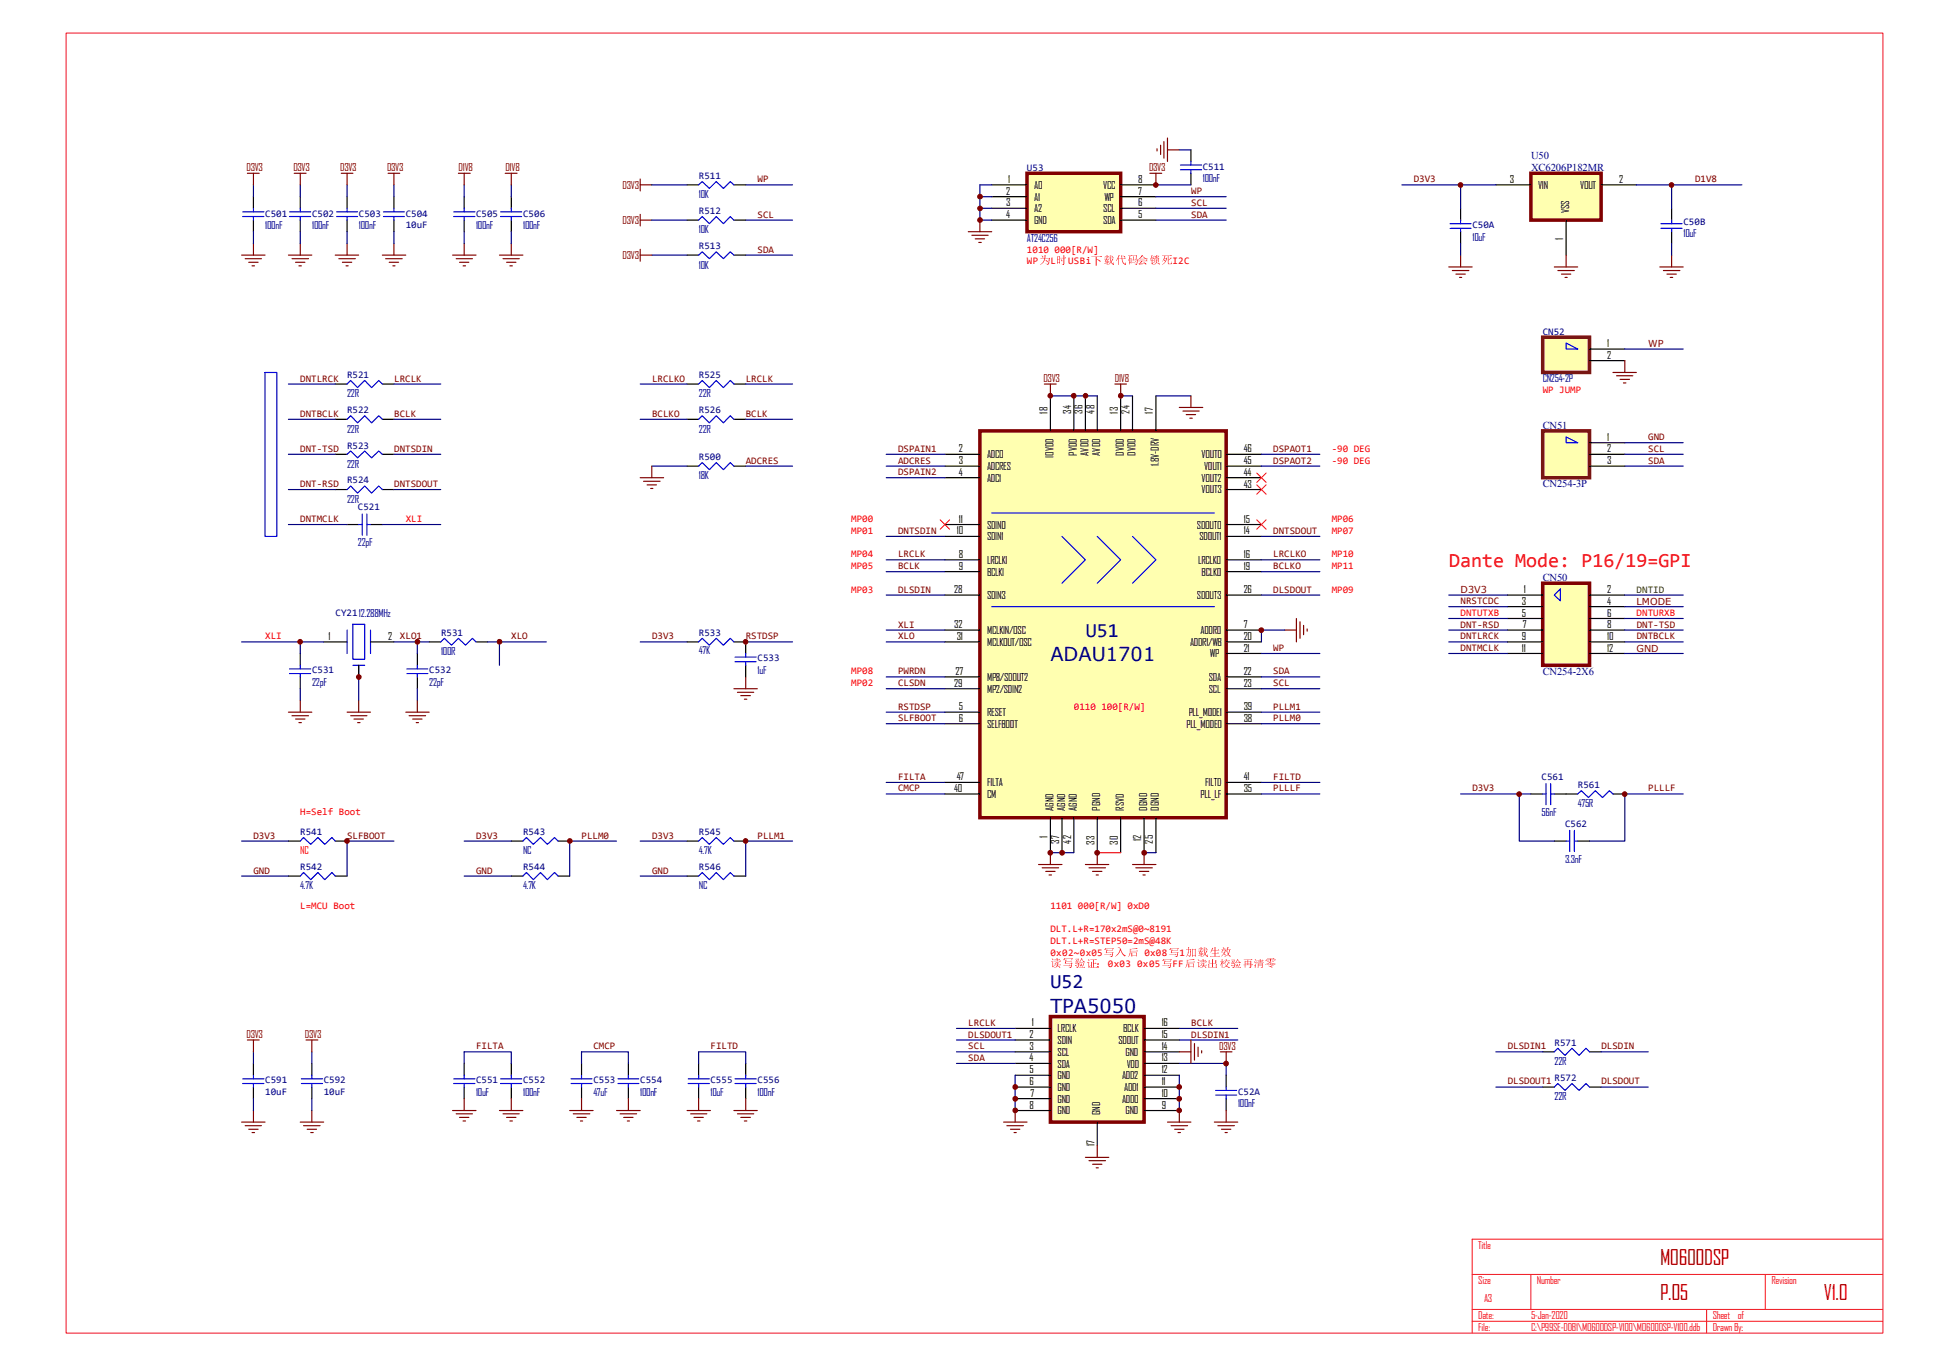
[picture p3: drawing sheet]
<svg xmlns="http://www.w3.org/2000/svg" width="297mm" height="210mm" viewBox="0 0 297 210" stroke-linecap="round" stroke-linejoin="round" font-family="sans-serif">
<path d="M10.2 5.1h279.1v199.8h-279.1zM226.2 195.8h63.1M235.2 195.8v5.4M271.3 195.8v5.4M289.3 190.4h-63.1v14.4M226.2 201.2h63.1M226.2 203h63.1M262.3 201.2v3.6" fill="none" stroke="#ee0e22" stroke-width=".15"/>
<path d="M150.6 66.2h37.8v59.4h-37.8z" fill-rule="evenodd" fill="#ffffb0"/>
<path d="M150.6 66.2h37.8v59.4h-37.8z" fill="none" stroke="#800000" stroke-width=".54"/>
<g fill="none" stroke="#000" stroke-width=".18">
<path d="M145.2 69.8h5.4M145.2 71.6h5.4M145.2 73.4h5.4M161.4 60.8v5.4M165 60.8v5.4M166.8 60.8v5.4M168.6 60.8v5.4M172.2 60.8v5.4M174 60.8v5.4M177.6 60.8v5.4M188.4 69.8h5.4M188.4 71.6h5.4"/>
<path d="M188.4 73.4h5.4M188.4 75.2h5.4M145.2 96.8h5.4M145.2 86h5.4M145.2 87.8h5.4M145.2 82.4h5.4M145.2 80.6h5.4M145.2 98.6h5.4M145.2 91.4h5.4M188.4 96.8h5.4M188.4 86h5.4M188.4 87.8h5.4"/>
<path d="M188.4 82.4h5.4M188.4 80.6h5.4M188.4 98.6h5.4M188.4 91.4h5.4M145.2 109.4h5.4M145.2 111.2h5.4M145.2 104h5.4M145.2 105.8h5.4M188.4 109.4h5.4M188.4 111.2h5.4M188.4 100.4h5.4M188.4 104h5.4"/>
<path d="M188.4 105.8h5.4M145.2 122h5.4M145.2 120.2h5.4M161.4 125.6v5.4M163.2 125.6v5.4M165 125.6v5.4M168.6 125.6v5.4M172.2 125.6v5.4M175.8 125.6v5.4M177.6 125.6v5.4M188.4 122h5.4M188.4 120.2h5.4"/>
</g>
<path d="M152.4 78.8h34.2M152.4 93.2h34.2M163.2 82.4l3.6 3.6-3.6 3.6M168.6 82.4l3.6 3.6-3.6 3.6M174 82.4l3.6 3.6-3.6 3.6" fill="none" stroke="#00f" stroke-width=".18"/>
<path d="M161.4 156.2h14.4v16.2h-14.4z" fill-rule="evenodd" fill="#ffffb0"/>
<path d="M161.4 156.2h14.4v16.2h-14.4z" fill="none" stroke="#800000" stroke-width=".54"/>
<g fill="none" stroke="#000" stroke-width=".18">
<path d="M105.6 39.2h1.8M112.8 39.2h1.8M156 158h5.4M156 159.8h5.4M175.8 158h5.4M175.8 159.8h5.4M156 161.6h5.4M156 163.4h5.4M156 165.2h5.4M156 167h5.4M156 168.8h5.4M156 170.6h5.4"/>
<path d="M168.6 172.4v3.6M175.8 161.6h5.4M175.8 163.4h5.4M175.8 165.2h5.4M175.8 167h5.4M175.8 168.8h5.4M175.8 170.6h5.4"/>
</g>
<path d="M98.4 27.5v1.8M98.4 28.4h1.8" fill="none" stroke="#800000" stroke-width=".18"/>
<path d="M107.4 39.2l.5-.5 1.1 1.1 1.1-1.1 1.1 1.1 1-1.1 .6 .5" fill="none" stroke="#00f" stroke-width=".18"/>
<path d="M100.2 39.2h5.4M114.6 39.2h7.2" fill="none" stroke="#000080" stroke-width=".18"/>
<path d="M157.8 26.6h14.4v9h-14.4z" fill-rule="evenodd" fill="#ffffb0"/>
<path d="M157.8 26.6h14.4v9h-14.4z" fill="none" stroke="#800000" stroke-width=".54"/>
<g fill="none" stroke="#000" stroke-width=".18">
<path d="M38.9 30.2v1.8M38.9 33.8v1.8M46.1 30.2v1.8M46.1 33.8v1.8M53.3 30.2v1.8M53.3 33.8v1.8M60.5 30.2v1.8M60.5 33.8v1.8M71.3 30.2v1.8M71.3 33.8v1.8M78.6 30.2v1.8M78.6 33.8v1.8"/>
<path d="M105.6 28.4h1.8M105.6 33.8h1.8M112.8 28.4h1.8M112.8 33.8h1.8M152.4 28.4h5.4M152.4 30.2h5.4M152.4 32h5.4M152.4 33.8h5.4M172.2 28.4h5.4M172.2 30.2h5.4M172.2 32h5.4M172.2 33.8h5.4"/>
<path d="M183 23v1.8M183 26.6v1.8M51.5 59h1.8M58.8 59h1.7M51.5 64.4h1.8M51.5 69.8h1.8M58.8 64.4h1.7M58.8 69.8h1.7M105.6 71.6h1.8M112.8 71.6h1.8M49.7 98.6h3.6M53.3 80.6h1.8"/>
<path d="M56.9 98.6h3.6M56.9 80.6h1.9M66 98.6h1.7M73.1 98.6h1.8M105.6 98.6h1.8M112.8 98.6h1.8v1.8M46.1 100.4v1.8M46.1 104v1.8M55.1 102.2v1.8M64.1 100.4v1.8M64.1 104v1.8M114.6 102.2v1.8"/>
<path d="M44.3 129.2h1.8M44.3 134.6h1.8M51.5 129.2h1.8M51.5 134.6h1.8M78.6 129.2h1.7M78.6 134.6h1.7M85.8 129.2h1.7M85.8 134.6h1.7M105.6 129.2h1.8M105.6 134.6h1.8M112.8 129.2h1.8M112.8 134.6h1.8"/>
<path d="M235.2 122h1.9M238.8 129.2h1.9M238.8 122h3.6M242.4 129.2h1.9M247.9 122h1.8M38.9 163.4v1.8M38.9 167v1.8M47.9 163.4v1.8M47.9 167v1.8M71.3 163.4v1.8M71.3 167v1.8M78.6 163.4v1.8"/>
<path d="M78.6 167v1.8M89.4 163.4v1.8M89.4 167v1.8M96.6 163.4v1.8M96.6 167v1.8M107.4 163.4v1.8M107.4 167v1.8M114.6 163.4v1.8M114.6 167v1.8M188.4 165.2v1.8M188.4 168.8v1.8M237.1 167h1.7"/>
<path d="M237.1 161.6h1.7M244.3 167h1.7M244.3 161.6h1.7"/>
</g>
<g fill="none" stroke="#800000" stroke-width=".18">
<path d="M37.1 39.2h3.6M37.7 39.8h2.5M38 26.6h1.8M38.9 26.6v1.8M38.9 37.4v1.8M44.3 39.2h3.6M44.9 39.8h2.5M45.2 26.6h1.8M46.1 26.6v1.8M46.1 37.4v1.8M51.5 39.2h3.6M52.1 39.8h2.5"/>
<path d="M52.4 26.6h1.8M53.3 26.6v1.8M53.3 37.4v1.8M58.8 39.2h3.6M59.3 39.8h2.5M59.6 26.6h1.8M60.5 26.6v1.8M60.5 37.4v1.8M69.6 39.2h3.5M70.1 39.8h2.5M70.4 26.6h1.9M71.3 26.6v1.8"/>
<path d="M71.3 37.4v1.8M76.7 39.2h3.6M77.3 39.8h2.5M77.6 26.6h1.9M78.6 26.6v1.8M78.6 37.4v1.8M98.4 32.9v1.8M98.4 38.3v1.8M98.4 33.8h1.8M98.4 39.2h1.8M148.8 35.6h3.6M149.3 36.2h2.5"/>
<path d="M149.9 36.7h1.4M150.4 37.3h.4M150.6 33.8v1.8M176.7 26.6h1.8M177.6 26.6v1.8M177.8 22.9v.3M178.3 22.3v1.4M178.9 21.8v2.5M179.4 21.2v3.6M179.4 23h1.8M38.2 40.3h1.5M38.7 40.9h.4"/>
<path d="M45.4 40.3h1.5M45.9 40.9h.4M52.6 40.3h1.5M53.2 40.9h.3M59.8 40.3h1.5M60.4 40.9h.3M70.6 40.3h1.4M71.2 40.9h.3M77.8 40.3h1.5M78.4 40.9h.3M160.5 59h1.8M161.4 59v1.8"/>
<path d="M171.3 59h1.8M172.2 59v1.8M98.4 73.4h3.6M98.9 74h2.5M99.4 74.5h1.5M100 75.1h.3M100.2 71.6v1.8M181.2 62.6h3.6M181.8 63.2h2.5M182.3 63.7h1.4M182.8 64.3h.4M183 60.8v1.8"/>
<path d="M197.4 96.8h1.8M199.2 95v3.6M199.8 95.5v2.6M200.3 96.1v1.4M200.9 96.6v.4M44.3 109.4h3.6M44.9 110h2.5M45.4 110.5h1.5M45.9 111h.4M46.1 107.6v1.8M53.3 109.4h3.6M53.9 110h2.5"/>
<path d="M54.4 110.5h1.4M54.9 111h.4M55.1 107.6v1.8M62.4 109.4h3.6M62.9 110h2.5M63.4 110.5h1.5M64 111h.3M64.1 107.6v1.8M112.8 105.8h3.6M113.3 106.4h2.5M113.8 106.9h1.5M114.4 107.4h.4"/>
<path d="M114.6 104v1.8M159.6 132.8h3.6M160.1 133.4h2.6M160.7 133.9h1.4M161.2 134.5h.4M161.4 131v1.8M166.8 132.8h3.6M167.3 133.4h2.6M167.9 133.9h1.4M168.4 134.5h.4M168.6 131v1.8M174 132.8h3.6"/>
<path d="M174.5 133.4h2.6M175.1 133.9h1.4M175.6 134.5h.4M175.8 131v1.8M38 159.8h1.8M38.9 159.8v1.8M47 159.8h1.8M47.9 159.8v1.8M183 159.8v3.6M37.1 172.4h3.6M37.7 173h2.5M38.2 173.5h1.5"/>
<path d="M38.7 174h.4M38.9 170.6v1.8M46.1 172.4h3.6M46.6 173h2.6M47.2 173.5h1.4M47.7 174h.4M47.9 170.6v1.8M69.6 170.6h3.5M70.1 171.2h2.5M70.6 171.7h1.4M71.2 172.3h.3M71.3 168.8v1.8"/>
<path d="M76.7 170.6h3.6M77.3 171.2h2.5M77.8 171.7h1.5M78.4 172.3h.3M78.6 168.8v1.8M87.5 170.6h3.6M88.1 171.2h2.5M88.6 171.7h1.5M89.2 172.3h.3M89.4 168.8v1.8M94.7 170.6h3.7M95.3 171.2h2.5"/>
<path d="M95.8 171.7h1.5M96.4 172.3h.3M96.6 168.8v1.8M105.6 170.6h3.6M106.1 171.2h2.5M106.6 171.7h1.5M107.2 172.3h.4M107.4 168.8v1.8M112.8 170.6h3.6M113.3 171.2h2.5M113.8 171.7h1.5M114.4 172.3h.4"/>
<path d="M114.6 168.8v1.8M154.2 172.4h3.6M154.7 173h2.6M155.3 173.5h1.4M155.8 174h.4M156 170.6v1.8M166.8 177.8h3.6M167.3 178.4h2.6M167.9 178.9h1.4M168.4 179.5h.4M168.6 176v1.8M179.4 172.4h3.6"/>
<path d="M180 173h2.5M180.5 173.5h1.4M181 174h.4M181.2 161.6h1.8M181.2 170.6v1.8M183.6 160.4v2.5M184.1 160.9v1.4M184.7 161.5v.3M186.6 172.4h3.6M187.2 173h2.5M187.5 161.6h1.8M187.7 173.5h1.4"/>
<path d="M188.3 174h.3M188.4 161.6v1.8M188.4 170.6v1.8"/>
</g>
<g fill="none" stroke="#00f" stroke-width=".18">
<path d="M37.3 32.6h3.3M37.3 33.3h3.3M38.9 32v.6M38.9 33.3v.5M44.5 32.6h3.2M44.5 33.3h3.2M46.1 32v.6M46.1 33.3v.5M51.7 32.6h3.2M51.7 33.3h3.2M53.3 32v.6M53.3 33.3v.5"/>
<path d="M58.9 32.6h3.2M58.9 33.3h3.2M60.5 32v.6M60.5 33.3v.5M69.7 32.6h3.3M69.7 33.3h3.3M71.3 32v.6M71.3 33.3v.5M76.9 32.6h3.3M76.9 33.3h3.3M78.6 32v.6M78.6 33.3v.5"/>
<path d="M107.4 33.8l.5-.5 1.1 1.1 1.1-1.1 1.1 1.1 1-1.1 .6 .5M107.4 28.4l.5-.5 1.1 1.1 1.1-1.1 1.1 1.1 1-1.1 .6 .5M181.4 25.4h3.3M181.4 26.1h3.3M183 24.8v.6M183 26.1v.5M40.7 57.2h1.8v25.2h-1.8zM53.3 59l.6-.5 1 1.1 1.1-1.1 1.1 1.1 1.1-1.1 .6 .5M53.3 64.4l.6-.5 1 1.1 1.1-1.1 1.1 1.1 1.1-1.1 .6 .5M53.3 69.8l.6-.5 1 1.1 1.1-1.1 1.1 1.1 1.1-1.1 .6 .5M55.7 79v3.3M56.4 79v3.3"/>
<path d="M107.4 71.6l.5-.5 1.1 1.1 1.1-1.1 1.1 1.1 1-1.1 .6 .5M53.3 96.8v3.6M54.2 95.9h1.8v5.4h-1.8zM55.1 80.6h.6M56.4 80.6h.5M56.9 96.8v3.6M67.7 98.6l.6-.5 1.1 1 1-1 1.1 1 1.1-1 .5 .5M107.4 98.6l.5-.5 1.1 1 1.1-1 1.1 1 1-1 .6 .5M44.5 103.5h3.2M44.5 102.8h3.2M46.1 102.2v.6M46.1 103.5v.5"/>
<path d="M54.2 102.2h1.8M62.5 103.5h3.2M62.5 102.8h3.2M64.1 102.2v.6M64.1 103.5v.5M112.9 101.7h3.3M112.9 101h3.3M114.6 100.4v.6M114.6 101.7v.5M46.1 129.2l.5-.5 1.1 1.1 1.1-1.1 1.1 1.1 1.1-1.1 .5 .5M46.1 134.6l.5-.5 1.1 1.1 1.1-1.1 1.1 1.1 1.1-1.1 .5 .5M80.3 129.2l.6-.5 1.1 1.1 1.1-1.1 1 1.1 1.1-1.1 .6 .5"/>
<path d="M80.3 134.6l.6-.5 1.1 1.1 1.1-1.1 1 1.1 1.1-1.1 .6 .5M107.4 134.6l.5-.5 1.1 1.1 1.1-1.1 1.1 1.1 1-1.1 .6 .5M107.4 129.2l.5-.5 1.1 1.1 1.1-1.1 1.1 1.1 1-1.1 .6 .5M237.1 122h.5M237.6 120.4v3.3M238.3 122h.5M238.3 120.4v3.3M240.7 129.2h.5M241.2 127.6v3.3M241.9 129.2h.5M241.9 127.6v3.3M242.4 122l.6-.5 1.1 1.1 1-1.1 1.1 1.1 1.1-1.1 .6 .5"/>
<path d="M37.3 165.8h3.3M37.3 166.5h3.3M38.9 165.2v.6M38.9 166.5v.5M46.3 165.8h3.3M46.3 166.5h3.3M47.9 165.2v.6M47.9 166.5v.5M69.7 165.8h3.3M69.7 166.5h3.3M71.3 165.2v.6M71.3 166.5v.5"/>
<path d="M76.9 165.8h3.3M76.9 166.5h3.3M78.6 165.2v.6M78.6 166.5v.5M87.8 165.8h3.2M87.8 166.5h3.2M89.4 165.2v.6M89.4 166.5v.5M95 165.8h3.2M95 166.5h3.2M96.6 165.2v.6M96.6 166.5v.5"/>
<path d="M105.7 165.8h3.3M105.7 166.5h3.3M107.4 165.2v.6M107.4 166.5v.5M112.9 165.8h3.3M112.9 166.5h3.3M114.6 165.2v.6M114.6 166.5v.5M186.8 167.6h3.2M186.8 168.3h3.2M188.4 167v.6M188.4 168.3v.5"/>
<path d="M238.8 167l.6-.5 1.1 1.1 1.1-1.1 1.1 1.1 1-1.1 .6 .5M238.8 161.6l.6-.5 1.1 1.1 1.1-1.1 1.1 1.1 1-1.1 .6 .5"/>
</g>
<g fill="none" stroke="#000080" stroke-width=".18">
<path d="M38.9 28.4v1.8M38.9 35.6v1.8M46.1 28.4v1.8M46.1 35.6v1.8M53.3 28.4v1.8M53.3 35.6v1.8M60.5 28.4v1.8M60.5 35.6v1.8M71.3 28.4v1.8M71.3 35.6v1.8M78.6 28.4v1.8M78.6 35.6v1.8"/>
<path d="M100.2 33.8h5.4M100.2 28.4h5.4M114.6 33.8h7.2M114.6 28.4h7.2M150.6 32h1.8M150.6 30.2h1.8M152.4 28.4h-1.8v5.4h1.8M177.6 32h10.8M177.6 33.8h10.8M177.6 28.4h5.4M177.6 30.2h10.8M44.3 59h7.2"/>
<path d="M60.5 59h7.2M44.3 64.4h7.2M44.3 69.8h7.2M60.5 64.4h7.2M60.5 69.8h7.2M100.2 71.6h5.4M114.6 71.6h7.2M136.2 69.8h9M136.2 73.4h9M136.2 71.6h9M161.4 60.8h7.2M172.2 60.8h1.8"/>
<path d="M177.6 60.8h5.4M193.8 69.8h9M193.8 71.6h9M37.1 98.6h12.6M44.3 80.6h9M46.1 98.6v1.8M58.8 80.6h8.9M60.5 98.6h5.5M64.1 98.6v1.8M74.9 98.6h9M76.7 98.6v3.6M98.4 98.6h7.2"/>
<path d="M114.6 98.6h7.2M136.2 98.6h9M136.2 96.8h9M136.2 82.4h9M136.2 86h9M136.2 87.8h9M136.2 91.4h9M193.8 82.4h9M193.8 91.4h9M193.8 96.8v1.8M46.1 105.8v1.8M55.1 104v3.6"/>
<path d="M64.1 105.8v1.8M136.2 104h9M136.2 109.4h9M136.2 111.2h9M193.8 104h9M193.8 109.4h9M193.8 111.2h9M193.8 105.8h9M193.8 100.4h9M37.1 129.2h7.2M37.1 134.6h7.2M60.5 129.2h-7.2v5.4"/>
<path d="M71.3 129.2h7.3M71.3 134.6h7.3M94.7 129.2h-7.2v5.4M98.4 129.2h7.2M98.4 134.6h7.2M121.8 129.2h-7.2v5.4M136.2 122h9M136.2 120.2h9M161.4 131h3.6M175.8 131h1.8M193.8 122h9M193.8 120.2h9"/>
<path d="M224.4 122h10.8M233.5 122v7.2h5.3M258.7 122h-9v7.2h-5.4M147 158h9M147 159.8h9M181.2 158h9M181.2 159.8h9M38.9 161.6v1.8M38.9 168.8v1.8M47.9 161.6v1.8M47.9 168.8v1.8M71.3 163.4v-1.8h7.3v1.8"/>
<path d="M89.4 163.4v-1.8h7.2v1.8M107.4 163.4v-1.8h7.2v1.8M147 161.6h9M147 163.4h9M156 165.2v5.4M181.2 163.4h7.2v1.8M181.2 165.2v5.4M229.9 161.6h7.2M229.9 167h7.2M246 161.6h7.3M246 167h7.3"/>
</g>
<path d="M237.1 66.2h7.2v7.2h-7.2z" fill-rule="evenodd" fill="#ffffb0"/>
<path d="M237.1 66.2h7.2v7.2h-7.2z" fill="none" stroke="#781915" stroke-width=".54"/>
<path d="M244.3 68h5.4M244.3 69.8h5.4M244.3 71.6h5.4" fill="none" stroke="#000" stroke-width=".18"/>
<path d="M240.7 67.1l1.7 .9h-1.7z" fill="none" stroke="#00f" stroke-width=".18"/>
<path d="M249.7 71.6h9M249.7 69.8h9M249.7 68h9" fill="none" stroke="#000080" stroke-width=".18"/>
<path d="M237.1 51.8h7.2v5.4h-7.2z" fill-rule="evenodd" fill="#ffffb0"/>
<path d="M237.1 51.8h7.2v5.4h-7.2z" fill="none" stroke="#781915" stroke-width=".54"/>
<path d="M244.3 53.6h5.4M244.3 55.4h5.4" fill="none" stroke="#000" stroke-width=".18"/>
<path d="M240.7 52.7l1.7 .9h-1.7z" fill="none" stroke="#00f" stroke-width=".18"/>
<path d="M249.7 53.6h9" fill="none" stroke="#000080" stroke-width=".18"/>
<path d="M168.6 131h3.6" fill="none" stroke="#f00" stroke-width=".18"/>
<path d="M247.9 57.2h3.6M248.4 57.7h2.5M249 58.3h1.4M249.5 58.8h.3M249.7 55.4v1.8" fill="none" stroke="#800000" stroke-width=".18"/>
<circle cx="161.4" cy="131" r=".36" fill="#800000"/>
<circle cx="161.4" cy="131" r=".36" fill="none" stroke="#800000" stroke-width=".15"/>
<circle cx="175.8" cy="131" r=".37" fill="#800000"/>
<circle cx="175.8" cy="131" r=".37" fill="none" stroke="#800000" stroke-width=".15"/>
<circle cx="172.2" cy="60.8" r=".37" fill="#800000"/>
<circle cx="172.2" cy="60.8" r=".37" fill="none" stroke="#800000" stroke-width=".15"/>
<circle cx="161.4" cy="60.8" r=".36" fill="#800000"/>
<circle cx="161.4" cy="60.8" r=".36" fill="none" stroke="#800000" stroke-width=".15"/>
<circle cx="168.6" cy="131" r=".36" fill="#800000"/>
<circle cx="168.6" cy="131" r=".36" fill="none" stroke="#800000" stroke-width=".15"/>
<circle cx="165" cy="60.8" r=".36" fill="#800000"/>
<circle cx="165" cy="60.8" r=".36" fill="none" stroke="#800000" stroke-width=".15"/>
<circle cx="166.8" cy="60.8" r=".36" fill="#800000"/>
<circle cx="166.8" cy="60.8" r=".36" fill="none" stroke="#800000" stroke-width=".15"/>
<circle cx="163.2" cy="131" r=".36" fill="#800000"/>
<circle cx="163.2" cy="131" r=".36" fill="none" stroke="#800000" stroke-width=".15"/>
<circle cx="114.6" cy="129.2" r=".36" fill="#800000"/>
<circle cx="114.6" cy="129.2" r=".36" fill="none" stroke="#800000" stroke-width=".15"/>
<circle cx="249.7" cy="122" r=".36" fill="#800000"/>
<circle cx="249.7" cy="122" r=".36" fill="none" stroke="#800000" stroke-width=".15"/>
<circle cx="233.4" cy="122" r=".36" fill="#800000"/>
<circle cx="233.4" cy="122" r=".36" fill="none" stroke="#800000" stroke-width=".15"/>
<circle cx="188.4" cy="163.4" r=".36" fill="#800000"/>
<circle cx="188.4" cy="163.4" r=".36" fill="none" stroke="#800000" stroke-width=".15"/>
<path d="M256.9 32v1.8M256.9 35.6v1.8" fill="none" stroke="#000" stroke-width=".18"/>
<path d="M255.2 35.1h3.3M255.2 34.4h3.3M256.9 33.8v.6M256.9 35.1v.5" fill="none" stroke="#00f" stroke-width=".18"/>
<path d="M256.9 39.2v1.8M255.1 41h3.6M255.6 41.6h2.5M256.2 42.1h1.4M256.7 42.6h.3" fill="none" stroke="#800000" stroke-width=".18"/>
<path d="M235.2 26.6h10.8v7.2h-10.8z" fill-rule="evenodd" fill="#ffffb0"/>
<path d="M235.2 26.6h10.8v7.2h-10.8z" fill="none" stroke="#800000" stroke-width=".54"/>
<path d="M224.4 32v1.8M224.4 35.6v1.8M229.9 28.4h5.3M240.7 33.8v5.4M246 28.4h5.5" fill="none" stroke="#000" stroke-width=".18"/>
<path d="M224.4 39.2v1.8M240.7 39.2v1.8M222.6 41h3.6M223.2 41.6h2.5M223.7 42.1h1.5M224.3 42.6h.3M238.8 41h3.6M239.4 41.6h2.5M239.9 42.1h1.5M240.5 42.6h.3" fill="none" stroke="#800000" stroke-width=".18"/>
<path d="M215.4 28.4h14.5M224.4 28.4v3.6M224.4 37.4v1.8M251.5 28.4h16.2M256.9 28.4v3.6M256.9 37.4v1.8" fill="none" stroke="#000080" stroke-width=".18"/>
<path d="M222.8 35.1h3.3M222.8 34.4h3.3M224.4 33.8v.6M224.4 35.1v.5" fill="none" stroke="#00f" stroke-width=".18"/>
<circle cx="224.4" cy="28.4" r=".36" fill="#800000"/>
<circle cx="224.4" cy="28.4" r=".36" fill="none" stroke="#800000" stroke-width=".15"/>
<circle cx="256.9" cy="28.4" r=".36" fill="#800000"/>
<circle cx="256.9" cy="28.4" r=".36" fill="none" stroke="#800000" stroke-width=".15"/>
<path d="M51.5 75.2h1.8M58.8 75.2h1.7" fill="none" stroke="#000" stroke-width=".18"/>
<path d="M53.3 75.2l.6-.5 1 1.1 1.1-1.1 1.1 1.1 1.1-1.1 .6 .5" fill="none" stroke="#00f" stroke-width=".18"/>
<path d="M44.3 75.2h7.2M60.5 75.2h7.2" fill="none" stroke="#000080" stroke-width=".18"/>
<circle cx="114.6" cy="98.6" r=".36" fill="#800000"/>
<circle cx="114.6" cy="98.6" r=".36" fill="none" stroke="#800000" stroke-width=".15"/>
<path d="M136.2 105.8h9" fill="none" stroke="#000080" stroke-width=".18"/>
<path d="M193.1 72.7l1.5 1.4M193.1 74.5l1.5 1.4M194.6 72.7l-1.5 1.4M194.6 74.5l-1.5 1.4" fill="none" stroke="#f00" stroke-width=".15"/>
<path d="M237.1 89.6h7.2v12.6h-7.2z" fill-rule="evenodd" fill="#ffffb0"/>
<path d="M237.1 89.6h7.2v12.6h-7.2z" fill="none" stroke="#800000" stroke-width=".54"/>
<path d="M231.6 91.4h5.5M231.6 93.2h5.5M231.6 95h5.5M231.6 96.8h5.5M231.6 98.6h5.5M244.3 91.4h5.4M244.3 93.2h5.4M244.3 95h5.4M244.3 96.8h5.4M244.3 98.6h5.4M231.6 100.4h5.5M244.3 100.4h5.4" fill="none" stroke="#000" stroke-width=".18"/>
<path d="M238.8 91.4l1-.9v1.8z" fill="none" stroke="#00f" stroke-width=".18"/>
<path d="M222.6 91.4h9M222.6 93.2h9M222.6 96.8h9M222.6 98.6h9M222.6 95h9M249.7 91.4h9M249.7 93.2h9M249.7 96.8h9M249.7 98.6h9M222.6 100.4h9M249.7 100.4h9" fill="none" stroke="#000080" stroke-width=".18"/>
<circle cx="156" cy="167" r=".37" fill="#800000"/>
<circle cx="156" cy="167" r=".37" fill="none" stroke="#800000" stroke-width=".15"/>
<circle cx="156" cy="168.8" r=".37" fill="#800000"/>
<circle cx="156" cy="168.8" r=".37" fill="none" stroke="#800000" stroke-width=".15"/>
<circle cx="156" cy="170.6" r=".37" fill="#800000"/>
<circle cx="156" cy="170.6" r=".37" fill="none" stroke="#800000" stroke-width=".15"/>
<circle cx="181.2" cy="170.6" r=".36" fill="#800000"/>
<circle cx="181.2" cy="170.6" r=".36" fill="none" stroke="#800000" stroke-width=".15"/>
<circle cx="181.2" cy="168.8" r=".36" fill="#800000"/>
<circle cx="181.2" cy="168.8" r=".36" fill="none" stroke="#800000" stroke-width=".15"/>
<circle cx="181.2" cy="167" r=".36" fill="#800000"/>
<circle cx="181.2" cy="167" r=".36" fill="none" stroke="#800000" stroke-width=".15"/>
<path d="M249.7 95h9" fill="none" stroke="#000080" stroke-width=".18"/>
<path d="M144.5 79.9l1.4 1.4M145.9 79.9l-1.4 1.4M193.1 79.9l1.5 1.4M194.6 79.9l-1.5 1.4" fill="none" stroke="#f00" stroke-width=".15"/>
<circle cx="55.1" cy="104" r=".36" fill="#800000"/>
<circle cx="55.1" cy="104" r=".36" fill="none" stroke="#800000" stroke-width=".15"/>
<circle cx="46.1" cy="98.6" r=".36" fill="#800000"/>
<circle cx="46.1" cy="98.6" r=".36" fill="none" stroke="#800000" stroke-width=".15"/>
<circle cx="64.1" cy="98.6" r=".37" fill="#800000"/>
<circle cx="64.1" cy="98.6" r=".37" fill="none" stroke="#800000" stroke-width=".15"/>
<circle cx="76.8" cy="98.6" r=".37" fill="#800000"/>
<circle cx="76.8" cy="98.6" r=".37" fill="none" stroke="#800000" stroke-width=".15"/>
<circle cx="177.6" cy="28.4" r=".36" fill="#800000"/>
<circle cx="177.6" cy="28.4" r=".36" fill="none" stroke="#800000" stroke-width=".15"/>
<circle cx="150.6" cy="32" r=".36" fill="#800000"/>
<circle cx="150.6" cy="32" r=".36" fill="none" stroke="#800000" stroke-width=".15"/>
<circle cx="150.6" cy="30.2" r=".36" fill="#800000"/>
<circle cx="150.6" cy="30.2" r=".36" fill="none" stroke="#800000" stroke-width=".15"/>
<circle cx="150.6" cy="33.8" r=".36" fill="#800000"/>
<circle cx="150.6" cy="33.8" r=".36" fill="none" stroke="#800000" stroke-width=".15"/>
<circle cx="53.3" cy="129.2" r=".36" fill="#800000"/>
<circle cx="53.3" cy="129.2" r=".36" fill="none" stroke="#800000" stroke-width=".15"/>
<circle cx="87.6" cy="129.2" r=".36" fill="#800000"/>
<circle cx="87.6" cy="129.2" r=".36" fill="none" stroke="#800000" stroke-width=".15"/>
<path d="M181.2 23h1.8M98.4 59h7.2M114.6 59h7.2M98.4 64.4h7.2M114.6 64.4h7.2M193.8 87.8h9M193.8 86h9M193.8 96.8h3.6" fill="none" stroke="#000080" stroke-width=".18"/>
<path d="M105.6 59h1.8M112.8 59h1.8M105.6 64.4h1.8M112.8 64.4h1.8" fill="none" stroke="#000" stroke-width=".18"/>
<path d="M107.4 59l.5-.5 1.1 1.1 1.1-1.1 1.1 1.1 1-1.1 .6 .5M107.4 64.4l.5-.5 1.1 1.1 1.1-1.1 1.1 1.1 1-1.1 .6 .5" fill="none" stroke="#00f" stroke-width=".18"/>
<circle cx="193.8" cy="96.8" r=".36" fill="#800000"/>
<circle cx="193.8" cy="96.8" r=".36" fill="none" stroke="#800000" stroke-width=".15"/>
<g font-size="3.2" fill="#bf0000">
<text x="255.1" y="194.3">MO600DSP</text>
<text x="255.1" y="199.7">P.05</text>
<text x="280.3" y="199.7">V1.0</text>
</g>
<text font-size="3.1" fill="#f00" x="222.7" y="87.1">Dante Mode: P16/19=GPI</text>
<g font-size="3.1" fill="#000080">
<text x="166.8" y="97.9">U51</text>
<text x="161.4" y="151.9">U52</text>
</g>
<g font-size="3" fill="#000080">
<text x="161.4" y="101.6">ADAU1701</text>
<text x="161.4" y="155.7">TPA5050</text>
</g>
<g font-size="1.6" fill="#800000">
<text x="37.9" y="26.3">D3V3</text>
<text x="45.1" y="26.3">D3V3</text>
<text x="52.3" y="26.3">D3V3</text>
<text x="59.5" y="26.3">D3V3</text>
<text x="70.5" y="26.3">D1V8</text>
<text x="77.7" y="26.3">D1V8</text>
<text x="95.7" y="29">D3V3</text>
<text x="176.6" y="26.3">D3V3</text>
<text x="95.7" y="34.4">D3V3</text>
<text x="95.7" y="39.8">D3V3</text>
<text x="160.4" y="58.7">D3V3</text>
<text x="171.3" y="58.7">D1V8</text>
<text x="37.9" y="159.5">D3V3</text>
<text x="46.9" y="159.5">D3V3</text>
<text x="187.4" y="161.3">D3V3</text>
</g>
<g font-size="1.6">
<text x="154.6" y="29.9">2</text>
<text x="154.9" y="28.1">1</text>
<text x="158.9" y="29">A0</text>
<text x="169.5" y="29">VCC</text>
<text x="174.9" y="29.9">7</text>
<text x="174.9" y="28.1">8</text>
<text x="232" y="28.1">3</text>
<text x="236.3" y="29">VIN</text>
<text x="242.8" y="29">VOUT</text>
<text x="248.8" y="28.1">2</text>
<text x="154.6" y="31.7">3</text>
<text x="154.6" y="33.5">4</text>
<text x="158.9" y="30.8">A1</text>
<text x="158.9" y="32.6">A2</text>
<text x="158.9" y="34.4">GND</text>
<text x="169.5" y="34.4">SDA</text>
<text x="169.5" y="32.6">SCL</text>
<text x="169.7" y="30.8">WP</text>
<text x="174.9" y="33.5">5</text>
<text x="174.9" y="31.7">6</text>
<text x="241.1" y="32.8" transform="rotate(-90 241.1 32.8)">VSS</text>
<text x="240.2" y="36.9" transform="rotate(-90 240.2 36.9)">1</text>
<text x="247" y="53.3">1</text>
<text x="247" y="55.1">2</text>
<text x="160.9" y="63.5" transform="rotate(-90 160.9 63.5)">18</text>
<text x="164.6" y="63.5" transform="rotate(-90 164.6 63.5)">34</text>
<text x="166.4" y="63.5" transform="rotate(-90 166.4 63.5)">36</text>
<text x="168.2" y="63.5" transform="rotate(-90 168.2 63.5)">48</text>
<text x="171.8" y="63.5" transform="rotate(-90 171.8 63.5)">13</text>
<text x="173.6" y="63.5" transform="rotate(-90 173.6 63.5)">24</text>
<text x="177.2" y="63.5" transform="rotate(-90 177.2 63.5)">17</text>
<text x="147.4" y="69.5">2</text>
<text x="147.4" y="71.3">3</text>
<text x="151.7" y="70.4">ADC0</text>
<text x="161.9" y="70.4" transform="rotate(-90 161.9 70.4)">IOVDD</text>
<text x="165.5" y="70" transform="rotate(-90 165.5 70)">PVDD</text>
<text x="167.3" y="70" transform="rotate(-90 167.3 70)">AVDD</text>
<text x="169.1" y="70" transform="rotate(-90 169.1 70)">AVDD</text>
<text x="172.7" y="70" transform="rotate(-90 172.7 70)">DVDD</text>
<text x="174.5" y="70" transform="rotate(-90 174.5 70)">DVDD</text>
<text x="178.1" y="71.6" transform="rotate(-90 178.1 71.6)">1.8V-DRV</text>
<text x="184.7" y="70.4">VOUT0</text>
<text x="191.1" y="71.3">45</text>
<text x="191.1" y="69.5">46</text>
<text x="247" y="67.7">1</text>
<text x="247" y="69.5">2</text>
<text x="247" y="71.3">3</text>
<text x="147.4" y="73.1">4</text>
<text x="151.7" y="72.2">ADCRES</text>
<text x="151.7" y="74">ADC1</text>
<text x="184.7" y="75.8">VOUT3</text>
<text x="184.7" y="74">VOUT2</text>
<text x="185" y="72.2">VOUT1</text>
<text x="191.1" y="74.9">43</text>
<text x="191.1" y="73.1">44</text>
<text x="147" y="82.1">10</text>
<text x="147.4" y="80.3">11</text>
<text x="151.7" y="83">SDIN1</text>
<text x="151.7" y="81.2">SDIN0</text>
<text x="183.9" y="81.2">SDOUT0</text>
<text x="184.3" y="83">SDOUT1</text>
<text x="191.1" y="82.1">14</text>
<text x="191.1" y="80.3">15</text>
<text x="147.4" y="85.7">8</text>
<text x="147.4" y="87.5">9</text>
<text x="151.7" y="86.6">LRCLKI</text>
<text x="151.7" y="88.4">BCLKI</text>
<text x="184.1" y="86.6">LRCLKO</text>
<text x="184.7" y="88.4">BCLKO</text>
<text x="191.1" y="87.5">19</text>
<text x="191.1" y="85.7">16</text>
<text x="146.6" y="91.1">28</text>
<text x="151.7" y="92">SDIN3</text>
<text x="183.9" y="92">SDOUT3</text>
<text x="191.1" y="91.1">26</text>
<text x="233.8" y="92.9">3</text>
<text x="233.8" y="94.7">5</text>
<text x="234.2" y="91.1">1</text>
<text x="247" y="91.1">2</text>
<text x="247" y="92.9">4</text>
<text x="247" y="94.7">6</text>
<text x="50.5" y="98.3">1</text>
<text x="59.6" y="98.3">2</text>
<text x="146.6" y="96.5">32</text>
<text x="147" y="98.3">31</text>
<text x="151.7" y="99.2">MCLKOUT/OSC</text>
<text x="151.7" y="97.4">MCLKIN/OSC</text>
<text x="182.9" y="99.2">ADDR1/WB</text>
<text x="184.5" y="97.4">ADDR0</text>
<text x="185.9" y="101">WP</text>
<text x="191.1" y="100.1">21</text>
<text x="191.1" y="96.5">7</text>
<text x="191.1" y="98.3">20</text>
<text x="233.8" y="98.3">9</text>
<text x="233.8" y="100.1">11</text>
<text x="234" y="96.5">7</text>
<text x="247" y="96.5">8</text>
<text x="247" y="98.3">10</text>
<text x="247" y="100.1">12</text>
<text x="146.6" y="105.5">29</text>
<text x="146.9" y="103.7">27</text>
<text x="151.7" y="104.6">MP8/SDOUT2</text>
<text x="151.7" y="106.4">MP2/SDIN2</text>
<text x="185.8" y="104.6">SDA</text>
<text x="185.8" y="106.4">SCL</text>
<text x="191.1" y="103.7">22</text>
<text x="191.1" y="105.5">23</text>
<text x="147.4" y="109.1">5</text>
<text x="147.4" y="110.9">6</text>
<text x="151.7" y="110">RESET</text>
<text x="151.7" y="111.8">SELFBOOT</text>
<text x="182.3" y="111.8">PLL_MODE0</text>
<text x="182.7" y="110">PLL_MODE1</text>
<text x="191.1" y="110.9">38</text>
<text x="191.1" y="109.1">39</text>
<text x="147" y="119.9">47</text>
<text x="191.1" y="119.9">41</text>
<text x="146.6" y="121.7">40</text>
<text x="151.7" y="122.6">CM</text>
<text x="151.7" y="120.8">FILTA</text>
<text x="161.9" y="124.6" transform="rotate(-90 161.9 124.6)">AGND</text>
<text x="163.7" y="124.6" transform="rotate(-90 163.7 124.6)">AGND</text>
<text x="165.5" y="124.6" transform="rotate(-90 165.5 124.6)">AGND</text>
<text x="169.1" y="124.6" transform="rotate(-90 169.1 124.6)">PGND</text>
<text x="172.7" y="124.6" transform="rotate(-90 172.7 124.6)">RSVD</text>
<text x="176.3" y="124.6" transform="rotate(-90 176.3 124.6)">DGND</text>
<text x="178.1" y="124.6" transform="rotate(-90 178.1 124.6)">DGND</text>
<text x="184.5" y="122.6">PLL_LF</text>
<text x="185.2" y="120.8">FILTD</text>
<text x="191.1" y="121.7">35</text>
<text x="160.9" y="128.7" transform="rotate(-90 160.9 128.7)">1</text>
<text x="162.8" y="129.6" transform="rotate(-90 162.8 129.6)">37</text>
<text x="164.6" y="129.6" transform="rotate(-90 164.6 129.6)">42</text>
<text x="168.2" y="129.8" transform="rotate(-90 168.2 129.8)">33</text>
<text x="171.8" y="129.8" transform="rotate(-90 171.8 129.8)">30</text>
<text x="175.4" y="129.2" transform="rotate(-90 175.4 129.2)">12</text>
<text x="177.2" y="129.6" transform="rotate(-90 177.2 129.6)">25</text>
<text x="158.2" y="159.5">2</text>
<text x="158.2" y="161.3">3</text>
<text x="158.5" y="157.7">1</text>
<text x="162.5" y="158.6">LRCLK</text>
<text x="162.5" y="160.4">SDIN</text>
<text x="171.9" y="160.4">SDOUT</text>
<text x="172.6" y="158.6">BCLK</text>
<text x="178.5" y="161.3">14</text>
<text x="178.5" y="157.7">16</text>
<text x="178.5" y="159.5">15</text>
<text x="158.2" y="163.1">4</text>
<text x="158.2" y="164.9">5</text>
<text x="158.2" y="166.7">6</text>
<text x="162.5" y="162.2">SCL</text>
<text x="162.5" y="164">SDA</text>
<text x="162.5" y="165.8">GND</text>
<text x="162.5" y="167.6">GND</text>
<text x="172.4" y="165.8">ADD2</text>
<text x="172.8" y="167.6">ADD1</text>
<text x="173" y="162.2">GND</text>
<text x="173.1" y="164">VDD</text>
<text x="178.5" y="166.7">11</text>
<text x="178.5" y="164.9">12</text>
<text x="178.5" y="163.1">13</text>
<text x="158.2" y="170.3">8</text>
<text x="158.4" y="168.5">7</text>
<text x="162.5" y="169.4">GND</text>
<text x="162.5" y="171.2">GND</text>
<text x="169.1" y="171.4" transform="rotate(-90 169.1 171.4)">GND</text>
<text x="172.4" y="169.4">ADD0</text>
<text x="173" y="171.2">GND</text>
<text x="178.5" y="170.3">9</text>
<text x="178.5" y="168.5">10</text>
<text x="168.2" y="176.1" transform="rotate(-90 168.2 176.1)">17</text>
</g>
<g font-size="1.6" fill="#000080">
<text x="184.8" y="27.9">100nF</text>
<text x="235.3" y="24.5">U50</text>
<text x="235.3" y="26.3">XC6206P182MR</text>
<text x="40.8" y="35.1">100nF</text>
<text x="48" y="35.1">100nF</text>
<text x="55.2" y="35.1">100nF</text>
<text x="73.1" y="35.1">100nF</text>
<text x="80.4" y="35.1">100nF</text>
<text x="107.4" y="35.9">10K</text>
<text x="107.4" y="30.5">10K</text>
<text x="107.4" y="41.3">10K</text>
<text x="157.8" y="37.1">AT24C256</text>
<text x="226.3" y="37">10uF</text>
<text x="258.7" y="36.4">10uF</text>
<text x="237.1" y="58.7">CN254-2P</text>
<text x="53.3" y="61">22R</text>
<text x="107.4" y="61">22R</text>
<text x="237.1" y="65.9">CN51</text>
<text x="53.3" y="66.5">22R</text>
<text x="53.3" y="71.9">22R</text>
<text x="107.4" y="66.5">22R</text>
<text x="53.3" y="77.3">22R</text>
<text x="107.4" y="73.7">18K</text>
<text x="237.1" y="74.9">CN254-3P</text>
<text x="55" y="83.9">22pF</text>
<text x="237.1" y="89.3">CN50</text>
<text x="67.8" y="100.7">100R</text>
<text x="107.4" y="100.5">47K</text>
<text x="48" y="105.4">22pF</text>
<text x="66" y="105.4">22pF</text>
<text x="116.4" y="103.5">1uF</text>
<text x="237.1" y="103.7">CN254-2X6</text>
<text x="236.9" y="125.3">56nF</text>
<text x="242.5" y="124.1">475R</text>
<text x="80.4" y="131.3">NC</text>
<text x="107.4" y="131.3">4.7K</text>
<text x="46.1" y="136.7">4.7K</text>
<text x="80.4" y="136.7">4.7K</text>
<text x="107.4" y="136.7">NC</text>
<text x="240.5" y="132.5">3.3nF</text>
<text x="238.9" y="163.7">22R</text>
<text x="73.1" y="168.4">10uF</text>
<text x="80.4" y="168.4">100nF</text>
<text x="91.2" y="168.4">47uF</text>
<text x="98.4" y="168.4">100nF</text>
<text x="109.2" y="168.4">10uF</text>
<text x="116.4" y="168.4">100nF</text>
<text x="190.2" y="170.1">100nF</text>
<text x="238.9" y="169.1">22R</text>
</g>
<g font-size="1.6" fill="#f00">
<text x="46.1" y="131.3">NC</text>
<text x="161.4" y="148.6">读写读读：0x03 0x05写FF写读后后读后后后</text>
</g>
<g font-size="1.6" fill="#ee0e22">
<text x="227.2" y="191.9">Title</text>
<text x="227.2" y="197.3">Size</text>
<text x="236.2" y="197.3">Number</text>
<text x="272.2" y="197.3">Revision</text>
<text x="227.2" y="202.7">Date:</text>
<text x="228" y="200">A3</text>
<text x="235.3" y="202.7">5-Jan-2020</text>
<text x="263.2" y="202.7">Sheet</text>
<text x="267" y="202.7">of</text>
<text x="227.2" y="204.5">File:</text>
<text x="235.3" y="204.5">C:\P99SE-DDB1\MO600DSP-V100\MO600DSP-V100.ddb</text>
<text x="263.2" y="204.5">Drawn By:</text>
</g>
<g font-size="1.5" fill="#000080">
<text x="107.4" y="27.5">R511</text>
<text x="157.8" y="26.2">U53</text>
<text x="184.8" y="26.1">C511</text>
<text x="40.8" y="33.3">C501</text>
<text x="48" y="33.3">C502</text>
<text x="55.2" y="33.3">C503</text>
<text x="62.4" y="33.3">C504</text>
<text x="62.4" y="35.1">10uF</text>
<text x="73.1" y="33.3">C505</text>
<text x="80.4" y="33.3">C506</text>
<text x="107.4" y="32.9">R512</text>
<text x="226.3" y="35.1">C50A</text>
<text x="258.7" y="34.5">C50B</text>
<text x="107.4" y="38.3">R513</text>
<text x="237.1" y="51.4">CN52</text>
<text x="53.3" y="58.1">R521</text>
<text x="107.4" y="58.1">R525</text>
<text x="53.3" y="63.5">R522</text>
<text x="107.4" y="63.5">R526</text>
<text x="53.3" y="68.9">R523</text>
<text x="107.4" y="70.7">R500</text>
<text x="53.3" y="74.3">R524</text>
<text x="55" y="78.4">C521</text>
<text x="51.6" y="94.7">CY2112.288MHz</text>
<text x="67.8" y="97.7">R531</text>
<text x="107.4" y="97.7">R533</text>
<text x="116.4" y="101.6">C533</text>
<text x="48" y="103.5">C531</text>
<text x="66" y="103.5">C532</text>
<text x="236.9" y="119.8">C561</text>
<text x="242.5" y="121.1">R561</text>
<text x="46.1" y="128.3">R541</text>
<text x="80.4" y="128.3">R543</text>
<text x="107.4" y="128.3">R545</text>
<text x="240.5" y="127">C562</text>
<text x="46.1" y="133.7">R542</text>
<text x="80.4" y="133.7">R544</text>
<text x="107.4" y="133.7">R546</text>
<text x="238.9" y="160.7">R571</text>
<text x="40.8" y="166.5">C591</text>
<text x="49.7" y="166.5">C592</text>
<text x="73.1" y="166.5">C551</text>
<text x="80.4" y="166.5">C552</text>
<text x="91.2" y="166.5">C553</text>
<text x="98.4" y="166.5">C554</text>
<text x="109.2" y="166.5">C555</text>
<text x="116.4" y="166.5">C556</text>
<text x="238.9" y="166.1">R572</text>
<text x="40.8" y="168.3">10uF</text>
<text x="49.7" y="168.3">10uF</text>
<text x="190.2" y="168.3">C52A</text>
</g>
<g font-size="1.5" fill="#800000">
<text x="116.4" y="28">WP</text>
<text x="183" y="29.8">WP</text>
<text x="217.3" y="28">D3V3</text>
<text x="260.5" y="28">D1V8</text>
<text x="116.4" y="33.4">SCL</text>
<text x="183" y="33.4">SDA</text>
<text x="183" y="31.6">SCL</text>
<text x="116.4" y="38.8">SDA</text>
<text x="253.3" y="53.3">WP</text>
<text x="46.1" y="58.6">DNTLRCK</text>
<text x="60.6" y="58.6">LRCLK</text>
<text x="100.2" y="58.6">LRCLKO</text>
<text x="114.6" y="58.6">LRCLK</text>
<text x="46.1" y="64.1">DNTBCLK</text>
<text x="60.6" y="64.1">BCLK</text>
<text x="100.2" y="64.1">BCLKO</text>
<text x="114.6" y="64.1">BCLK</text>
<text x="46.1" y="69.4">DNT-TSD</text>
<text x="60.6" y="69.4">DNTSDIN</text>
<text x="114.6" y="71.2">ADCRES</text>
<text x="138" y="69.4">DSPAIN1</text>
<text x="138" y="71.2">ADCRES</text>
<text x="195.7" y="69.4">DSPAOT1</text>
<text x="195.7" y="71.2">DSPAOT2</text>
<text x="253.3" y="71.2">SDA</text>
<text x="253.3" y="69.4">SCL</text>
<text x="253.3" y="67.6">GND</text>
<text x="46.1" y="74.8">DNT-RSD</text>
<text x="60.6" y="74.8">DNTSDOUT</text>
<text x="138" y="73">DSPAIN2</text>
<text x="46.1" y="80.2">DNTMCLK</text>
<text x="138" y="82">DNTSDIN</text>
<text x="195.7" y="82">DNTSDOUT</text>
<text x="138" y="85.6">LRCLK</text>
<text x="138" y="87.5">BCLK</text>
<text x="195.7" y="87.5">BCLKO</text>
<text x="195.7" y="85.6">LRCLKO</text>
<text x="138" y="91.1">DLSDIN</text>
<text x="195.7" y="91.1">DLSDOUT</text>
<text x="224.4" y="92.8">NRSTCDC</text>
<text x="224.4" y="91.1">D3V3</text>
<text x="251.5" y="92.9">LMODE</text>
<text x="61.5" y="98.3">XLO1</text>
<text x="78.6" y="98.3">XLO</text>
<text x="100.2" y="98.3">D3V3</text>
<text x="114.6" y="98.3">RSTDSP</text>
<text x="138" y="96.4">XLI</text>
<text x="138" y="98.3">XLO</text>
<text x="195.7" y="100">WP</text>
<text x="224.4" y="100">DNTMCLK</text>
<text x="224.4" y="98.3">DNTLRCK</text>
<text x="224.4" y="96.4">DNT-RSD</text>
<text x="251.5" y="100.1">GND</text>
<text x="251.5" y="98.3">DNTBCLK</text>
<text x="251.5" y="96.4">DNT-TSD</text>
<text x="138" y="103.6">PWRDN</text>
<text x="138" y="105.5">CLSDN</text>
<text x="195.7" y="105.5">SCL</text>
<text x="195.7" y="103.6">SDA</text>
<text x="138" y="109.1">RSTDSP</text>
<text x="138" y="110.8">SLFBOOT</text>
<text x="195.7" y="110.8">PLLM0</text>
<text x="195.7" y="109.1">PLLM1</text>
<text x="138" y="119.8">FILTA</text>
<text x="195.7" y="119.8">FILTD</text>
<text x="138" y="121.6">CMCP</text>
<text x="195.7" y="121.6">PLLLF</text>
<text x="226.3" y="121.6">D3V3</text>
<text x="253.3" y="121.6">PLLLF</text>
<text x="38.9" y="128.9">D3V3</text>
<text x="53.3" y="128.9">SLFBOOT</text>
<text x="73.1" y="128.9">D3V3</text>
<text x="89.4" y="128.9">PLLM0</text>
<text x="100.2" y="128.9">D3V3</text>
<text x="116.4" y="128.9">PLLM1</text>
<text x="38.9" y="134.2">GND</text>
<text x="73.1" y="134.2">GND</text>
<text x="100.2" y="134.2">GND</text>
<text x="73.1" y="161.2">FILTA</text>
<text x="91.2" y="161.2">CMCP</text>
<text x="109.2" y="161.2">FILTD</text>
<text x="148.8" y="161.2">SCL</text>
<text x="148.8" y="157.6">LRCLK</text>
<text x="148.8" y="159.4">DLSDOUT1</text>
<text x="183" y="157.6">BCLK</text>
<text x="183" y="159.4">DLSDIN1</text>
<text x="231.7" y="161.2">DLSDIN1</text>
<text x="246.1" y="161.2">DLSDIN</text>
<text x="148.8" y="163">SDA</text>
<text x="231.7" y="166.6">DLSDOUT1</text>
<text x="246.1" y="166.6">DLSDOUT</text>
</g>
<g font-size="1.5" fill="#f00">
<text x="157.8" y="38.8">1010 000[R/W]</text>
<text x="157.8" y="40.6">WP为L时USBi下加下下下下下I2C</text>
<text x="237.1" y="60.5">WP JUMP</text>
<text x="204.6" y="71.2">-90 DEG</text>
<text x="204.6" y="69.4">-90 DEG</text>
<text x="62.4" y="80.2">XLI</text>
<text x="130.8" y="82">MP01</text>
<text x="130.8" y="80.2">MP00</text>
<text x="204.6" y="82">MP07</text>
<text x="204.6" y="80.2">MP06</text>
<text x="130.8" y="85.6">MP04</text>
<text x="130.8" y="87.5">MP05</text>
<text x="204.6" y="85.6">MP10</text>
<text x="204.6" y="87.5">MP11</text>
<text x="130.8" y="91.1">MP03</text>
<text x="204.6" y="91.1">MP09</text>
<text x="224.4" y="94.7">DNTUTXB</text>
<text x="251.5" y="94.7">DNTURXB</text>
<text x="40.8" y="98.3">XLI</text>
<text x="130.8" y="103.6">MP08</text>
<text x="130.8" y="105.5">MP02</text>
<text x="165" y="109.1">0110 100[R/W]</text>
<text x="46.1" y="125.3">H=Self Boot</text>
<text x="46.1" y="139.7">L=MCU Boot</text>
<text x="161.4" y="139.7">1101 000[R/W] 0xD0</text>
<text x="161.4" y="143.3">DLT.L+R=170x2mS@0~8191</text>
<text x="161.4" y="145">DLT.L+R=STEP50=2mS@48K</text>
<text x="161.4" y="146.9">0x02~0x05写写写 0x08写1加加加加</text>
</g>
<text font-size="1.5" fill="#008000" x="251.5" y="91.1">DNTID</text>
</svg>
